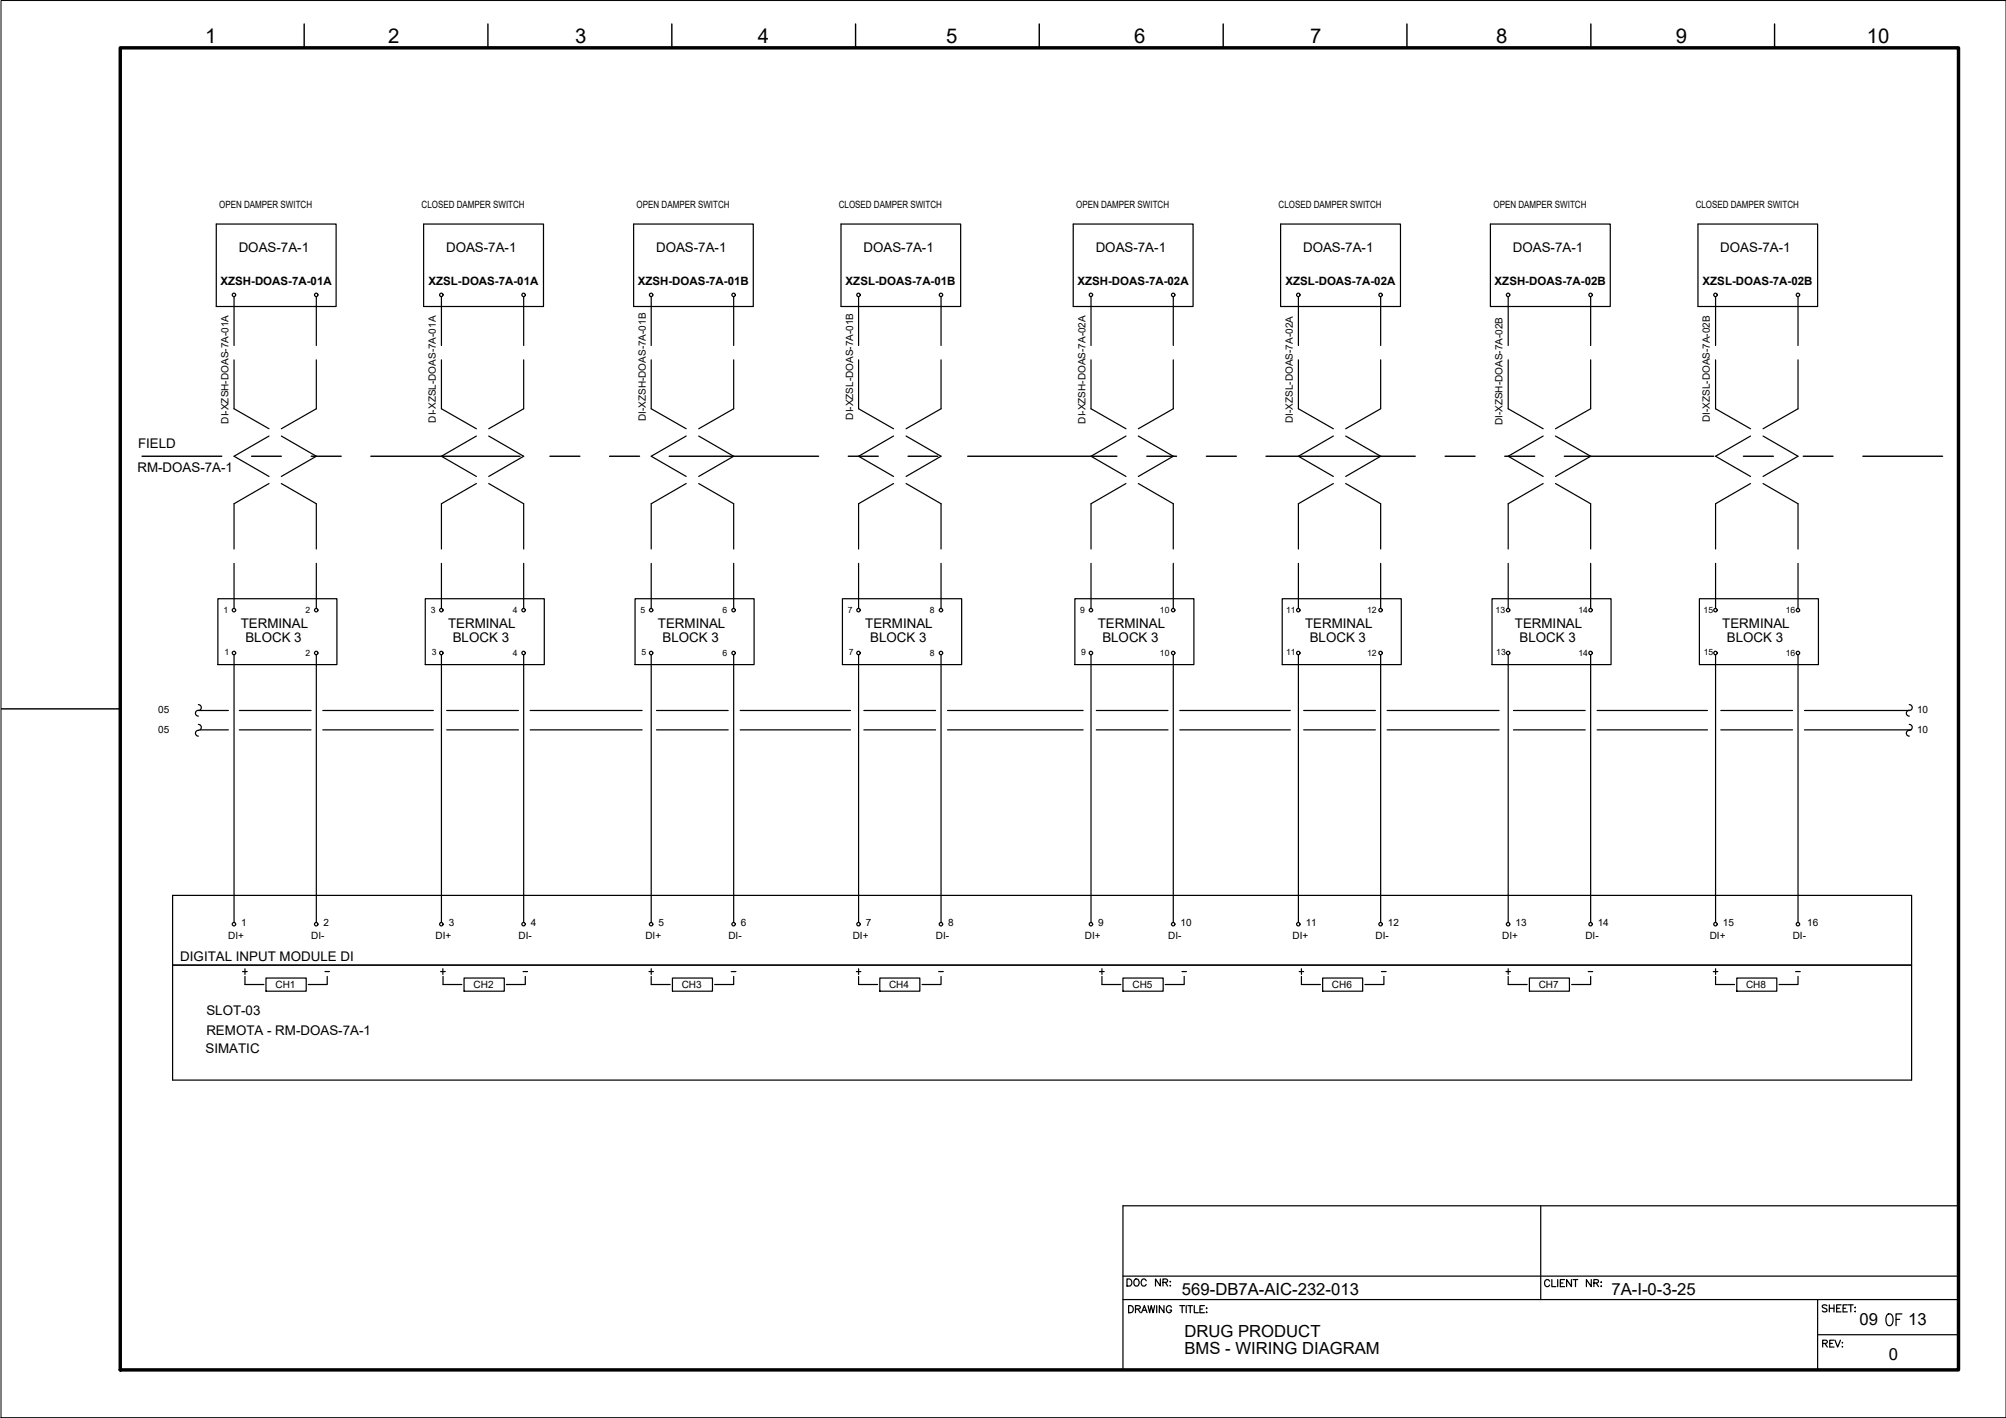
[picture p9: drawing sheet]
<svg xmlns="http://www.w3.org/2000/svg" width="420mm" height="297mm" viewBox="0 0 420 297" stroke-linecap="round" stroke-linejoin="round" font-family="sans-serif">
<!-- layer: G-TTLB-TTLB -->
<path d="M25.2 10h385v277h-385z" fill="none" stroke="#000" stroke-width=".72"/>
<!-- layer: G-TTLB-OTLN -->
<path d="M.3 297h419.8" fill="none" stroke="#000" stroke-width=".21"/>
<!-- layer: G-TTLB-INDX -->
<path d="M63.7 5v5M102.2 5v5M140.7 5v5M179.2 5v5M217.7 5v5M256.2 5v5M294.7 5v5M333.2 5v5M371.7 5v5M.3 148.5h24.9" fill="none" stroke="#000" stroke-width=".3"/>
<!-- layer: LGSP IA4$0$LG_PLOT -->
<path d="M322.7 252.6v19.6M235.2 267.3h175M235.2 272.2h175M380.7 279.6h29.5M380.7 272.2v14.8M235.2 287h175" fill="none" stroke="#000" stroke-width=".25"/>
<!-- layer: LG_PLOT -->
<g fill="none" stroke="#000" stroke-width=".25">
<path d="M410.2 252.6h-175v34.4M236.4 273.5a.79 .79 0 0 1 .9 .4 .79 .79 0 0 1-.2 1l-.7 .1zM237.8 274.2l.9-.1 .1-.2v-.3l-1-.1v1.5M238.3 274.2l.5 .8M239.1 275l.6-1.5 .5 1.5M239.3 274.5h.7M240.5 273.5l.3 1.5 .3-1.5 .4 1.5 .4-1.5M242.3 273.5v1.5M243.8 273.5v1.5l-1-1.5v1.5M245.4 273.8a.55 .55 0 0 0-.7-.3 .55 .55 0 0 0-.4 .6v.3a.53 .53 0 0 0 .5 .6 .53 .53 0 0 0 .6-.6h-.4M247.1 273.5h1M247.6 273.5v1.5"/>
<path d="M248.5 273.5v1.5M248.8 273.5h1M249.3 273.5v1.5M250.1 273.5v1.5h.9M251.3 274.2h.6M252.3 273.5h-1v1.5h1M252.6 274.1h.2zM252.6 274.9h.2zM324.6 268.4a.55 .55 0 0 0-.6-.4 .55 .55 0 0 0-.5 .6v.4a.55 .55 0 0 0 .5 .5 .55 .55 0 0 0 .6-.3M325 268v1.5h.9M326.3 268v1.5M326.8 268.8h.6"/>
<path d="M327.7 268h-.9v1.5h.9M329.1 268v1.5l-1-1.5v1.5M329.5 268h1M330 268v1.5M333.3 268v1.5l-1-1.5v1.5M333.8 268.8l.9-.1 .1-.2-.1-.3-.9-.2v1.5M334.3 268.8l.5 .7M335.3 268.6h.1zM335.3 269.4h.1zM382.7 273.5a.54 .54 0 0 0-.6-.2 .54 .54 0 0 0-.4 .4l.1 .2 .7 .3 .2 .4a.63 .63 0 0 1-1 0M383.2 273.3v1.5M383.2 274.1h.9"/>
<path d="M384.1 273.3v1.5M384.7 274.1h.6M385.6 273.3h-.9v1.5h.9M386 274.1h.6M386.9 273.3h-.9v1.5h.9M387.1 273.3h1.1M387.6 273.3v1.5M388.5 273.9h.1zM388.5 274.7h.1zM381.8 281.4l.8-.1 .1-.3-.1-.2-.8-.1v1.5M382.2 281.4l.5 .8M383.2 281.4h.6"/>
<path d="M384.1 280.7h-.9v1.5h.9M384.3 280.7l.6 1.5 .6-1.5M385.8 281.3h.2zM385.8 282.1h.2z"/>
</g>
<!-- layer: I_LIMIT_LINE -->
<g fill="none" stroke="#000" stroke-width=".3">
<path d="M29.8 95.6h16.6M52.7 95.6h6.2M65.2 95.6h6.3M77.7 95.6h31.2M115.2 95.6h6.3M127.7 95.6h6.2M140.2 95.6h31.3M177.7 95.6h6.2M190.2 95.6h6.2M202.7 95.6h31.2M240.2 95.6h6.2M252.7 95.6h6.3"/>
<path d="M265.2 95.6h31.2M302.7 95.6h6.2M315.2 95.6h6.2M327.7 95.6h31.2M365.2 95.6h6.2M377.7 95.6h6.2M390.2 95.6h16.7"/>
</g>
<!-- layer: 0 -->
<g fill="none" stroke="#000" stroke-width=".25">
<path d="M41.6 148.8h6.2M41.9 152.9h5.9M50.1 148.8h15.1M50.1 152.9h15.1M67.6 148.8h23.2M67.6 152.9h23.2M93.6 148.8h15M93.6 152.9h15M111 148.8h23.5M111 152.9h23.5M137.5 148.8h15M137.5 152.9h15"/>
<path d="M155 148.8h23.1M155 152.9h23.1M180.9 148.8h15.1M180.9 152.9h15.1M198.5 148.8h28.4M198.5 152.9h28.4M229.6 148.8h15M229.6 152.9h15M247.1 148.8h23.2M247.1 152.9h23.2M273.1 148.8h15M273.1 152.9h15"/>
<path d="M290.5 148.8h23.5M290.5 152.9h23.5M317 148.8h15M317 152.9h15M334.5 148.8h23.1M334.5 152.9h23.1M360.4 148.8h15.1M360.4 152.9h15.1M378 148.8h21.9M378 152.9h22.3M400.4 187.6v38.7"/>
</g>
<!-- layer: I_DATA -->
<g fill="none" stroke="#000" stroke-width=".25">
<path d="M45.3 46.9h25.1v17.3h-25.1zM88.7 46.9h25.1v17.3h-25.1zM132.7 46.9h25.1v17.3h-25.1zM176.1 46.9h25.1v17.3h-25.1zM224.8 46.9h25.1v17.3h-25.1zM268.2 46.9h25.1v17.3h-25.1zM312.2 46.9h25.1v17.3h-25.1zM355.6 46.9h25.1v17.3h-25.1zM45.6 125.4h25v13.8h-25zM89.1 125.4h24.9v13.8h-24.9zM133 125.4h24.9v13.8h-24.9zM176.4 125.4h25v13.8h-25z"/>
<path d="M225.1 125.4h25v13.8h-25zM268.6 125.4h24.9v13.8h-24.9zM312.5 125.4h24.9v13.8h-24.9zM355.9 125.4h25v13.8h-25zM400.4 187.6h-364.2v38.7h364.2M36.2 202.2h364.2M51.3 206.2h4M55.7 204.9h8.4v2.7h-8.4zM68.5 204.5v1.7h-3.9M92.3 203.5h1M92.8 202.9v1.2M92.8 204.5v1.7h3.9"/>
<path d="M97.2 204.9h8.4v2.7h-8.4zM110 204.5v1.7h-4M135.9 203.5h1M136.4 204.5v1.7h4M136.4 202.9v1.2M140.8 204.9h8.4v2.7h-8.4zM153.7 204.5v1.7h-4M179.8 206.2h4M184.3 204.9h8.4v2.7h-8.4zM197.1 204.5v1.7h-4M230.8 206.2h4M235.2 204.9h8.4v2.7h-8.4z"/>
<path d="M248 204.5v1.7h-3.9M272.1 203.5h1M272.6 204.5v1.7h4M272.6 202.9v1.2M277 204.9h8.4v2.7h-8.4zM289.9 204.5v1.7h-4M315.4 203.5h1M315.9 204.5v1.7h4M315.9 202.9v1.2M320.3 204.9h8.4v2.7h-8.4zM333.2 204.5v1.7h-4M358.9 203.5h.9"/>
<path d="M359.3 204.5v1.7h4M359.3 202.9v1.2M363.8 204.9h8.4v2.7h-8.4zM376.6 204.5v1.7h-4"/>
<circle cx="49" cy="61.8" r=".36"/>
<circle cx="66.2" cy="61.8" r=".36"/>
<circle cx="92.4" cy="61.8" r=".36"/>
<circle cx="109.7" cy="61.8" r=".36"/>
<circle cx="136.4" cy="61.8" r=".36"/>
<circle cx="153.6" cy="61.8" r=".36"/>
<circle cx="179.8" cy="61.8" r=".36"/>
<circle cx="197.1" cy="61.8" r=".36"/>
<circle cx="228.5" cy="61.8" r=".36"/>
<circle cx="245.7" cy="61.8" r=".36"/>
<circle cx="271.9" cy="61.8" r=".36"/>
<circle cx="289.2" cy="61.8" r=".36"/>
<circle cx="315.9" cy="61.8" r=".36"/>
<circle cx="333.1" cy="61.8" r=".36"/>
<circle cx="359.3" cy="61.8" r=".36"/>
<circle cx="376.6" cy="61.8" r=".36"/>
<circle cx="49" cy="127.8" r=".36"/>
<circle cx="49" cy="136.8" r=".36"/>
<circle cx="66.2" cy="127.8" r=".36"/>
<circle cx="66.2" cy="136.8" r=".36"/>
<circle cx="92.4" cy="127.8" r=".36"/>
<circle cx="92.4" cy="136.8" r=".36"/>
<circle cx="109.7" cy="136.8" r=".36"/>
<circle cx="109.7" cy="127.8" r=".36"/>
<circle cx="136.4" cy="127.8" r=".36"/>
<circle cx="136.4" cy="136.8" r=".36"/>
<circle cx="153.6" cy="127.8" r=".36"/>
<circle cx="153.6" cy="136.8" r=".36"/>
<circle cx="179.8" cy="127.8" r=".36"/>
<circle cx="179.8" cy="136.8" r=".36"/>
<circle cx="197.1" cy="127.8" r=".36"/>
<circle cx="197.1" cy="136.8" r=".36"/>
<circle cx="228.5" cy="136.8" r=".36"/>
<circle cx="228.5" cy="127.8" r=".36"/>
<circle cx="245.7" cy="136.8" r=".36"/>
<circle cx="245.7" cy="127.8" r=".36"/>
<circle cx="271.9" cy="127.8" r=".36"/>
<circle cx="271.9" cy="136.8" r=".36"/>
<circle cx="289.2" cy="127.8" r=".36"/>
<circle cx="289.2" cy="136.8" r=".36"/>
<circle cx="315.9" cy="136.8" r=".36"/>
<circle cx="315.9" cy="127.8" r=".36"/>
<circle cx="333.1" cy="136.8" r=".36"/>
<circle cx="333.1" cy="127.8" r=".36"/>
<circle cx="359.3" cy="127.8" r=".36"/>
<circle cx="359.3" cy="136.8" r=".36"/>
<circle cx="376.6" cy="127.8" r=".36"/>
<circle cx="376.6" cy="136.8" r=".36"/>
<circle cx="49" cy="193.6" r=".36"/>
<circle cx="66.2" cy="193.6" r=".36"/>
<circle cx="92.4" cy="193.6" r=".36"/>
<circle cx="109.7" cy="193.6" r=".36"/>
<circle cx="136.4" cy="193.6" r=".36"/>
<circle cx="153.6" cy="193.6" r=".36"/>
<circle cx="179.8" cy="193.6" r=".36"/>
<circle cx="197.1" cy="193.6" r=".36"/>
<circle cx="228.5" cy="193.6" r=".36"/>
<circle cx="245.7" cy="193.6" r=".36"/>
<circle cx="271.9" cy="193.6" r=".36"/>
<circle cx="289.2" cy="193.6" r=".36"/>
<circle cx="315.9" cy="193.6" r=".36"/>
<circle cx="333.1" cy="193.6" r=".36"/>
<circle cx="359.3" cy="193.6" r=".36"/>
<circle cx="376.6" cy="193.6" r=".36"/>
</g>
<!-- layer: I_TABS -->
<g fill="none" stroke="#000" stroke-width=".25">
<path d="M49 62.1v10.3M49 75.4v10.2l7.3 4.2M66.3 62.1v10.3M66.3 75.4v10.2l-7.4 4.2M92.5 62.1v10.3M92.5 75.4v10.2l7.3 4.2M109.7 62.1v10.3M109.7 75.4v10.2l-7.3 4.2M136.4 62.1v10.3M136.4 75.4v10.2l7.3 4.2M153.7 62.1v10.3M153.7 75.4v10.2l-7.4 4.2"/>
<path d="M179.8 62.1v10.3M179.8 75.4v10.2l7.4 4.2M197.1 62.1v10.3M197.1 75.4v10.2l-7.3 4.2M228.5 62.1v10.3M228.5 75.4v10.2l7.3 4.2M245.7 62.1v10.3M245.7 75.4v10.2l-7.3 4.2M271.9 62.1v10.3M271.9 75.4v10.2l7.4 4.2M289.2 62.1v10.3M289.2 75.4v10.2l-7.3 4.2"/>
<path d="M315.9 62.1v10.3M315.9 75.4v10.2l7.3 4.2M333.2 62.1v10.3M333.2 75.4v10.2l-7.4 4.2M359.3 62.1v10.3M359.3 75.4v10.2l7.3 4.2M376.6 62.1v10.3M376.6 75.4v10.2l-7.3 4.2M56.3 91.3l-7.3 4.3 7.3 4.2M58.9 91.3l7.4 4.3-7.4 4.2M99.8 91.3l-7.3 4.3 7.3 4.2M102.4 91.3l7.3 4.3-7.3 4.2"/>
<path d="M143.7 91.3l-7.3 4.3 7.3 4.2M146.3 91.3l7.4 4.3-7.4 4.2M187.2 91.3l-7.4 4.3 7.4 4.2M189.8 91.3l7.3 4.3-7.3 4.2M235.8 91.3l-7.3 4.3 7.3 4.2M238.4 91.3l7.3 4.3-7.3 4.2M279.3 91.3l-7.4 4.3 7.4 4.2M281.9 91.3l7.3 4.3-7.3 4.2M323.2 91.3l-7.3 4.3 7.3 4.2M325.8 91.3l7.4 4.3-7.4 4.2M366.6 91.3l-7.3 4.3 7.3 4.2M369.3 91.3l7.3 4.3-7.3 4.2"/>
<path d="M49 118v9.5M56.3 101.3l-7.3 4.2v9.5M58.9 101.3l7.4 4.2v9.5M66.3 118v9.5M92.5 118v9.5M99.8 101.3l-7.3 4.2v9.5M102.4 101.3l7.3 4.2v9.5M109.7 118v9.5M136.4 118v9.5M143.7 101.3l-7.3 4.2v9.5M146.3 101.3l7.4 4.2v9.5M153.7 118v9.5"/>
<path d="M179.8 118v9.5M187.2 101.3l-7.4 4.2v9.5M189.8 101.3l7.3 4.2v9.5M197.1 118v9.5M228.5 118v9.5M235.8 101.3l-7.3 4.2v9.5M238.4 101.3l7.3 4.2v9.5M245.7 118v9.5M271.9 118v9.5M279.3 101.3l-7.4 4.2v9.5M281.9 101.3l7.3 4.2v9.5M289.2 118v9.5"/>
<path d="M315.9 118v9.5M323.2 101.3l-7.3 4.2v9.5M325.8 101.3l7.4 4.2v9.5M333.2 118v9.5M359.3 118v9.5M366.6 101.3l-7.3 4.2v9.5M369.3 101.3l7.3 4.2v9.5M376.6 118v9.5M49 137.1v56.1M66.3 137.1v56.1M92.5 137.1v56.1M109.7 137.1v56.1"/>
<path d="M136.4 137.1v56.1M153.7 137.1v56.1M179.8 137.1v56.1M197.1 137.1v56.1M228.5 137.1v56.1M245.7 137.1v56.1M271.9 137.1v56.1M289.2 137.1v56.1M315.9 137.1v56.1M333.2 137.1v56.1M359.3 137.1v56.1M376.6 137.1v56.1"/>
<path d="M41.6 147.6a.61 .61 0 0 1 .6 .6 .61 .61 0 0 1-.6 .6M41.6 148.8a.61 .61 0 0 0-.7 .6 .61 .61 0 0 0 .7 .6M41.6 151.8a.65 .65 0 0 1 .6 .7 .65 .65 0 0 1-.9 .5 .61 .61 0 0 0-.4 .7 .61 .61 0 0 0 .7 .5M399.9 147.6a.61 .61 0 0 1 .6 .6 .61 .61 0 0 1-.6 .6M399.9 148.8a.61 .61 0 0 0-.6 .6 .61 .61 0 0 0 .6 .6M399.9 151.8a.65 .65 0 0 1 .6 .7 .65 .65 0 0 1-.8 .5 .61 .61 0 0 0-.4 .7 .61 .61 0 0 0 .6 .5"/>
</g>
<!-- layer: 0 -->
<path d="M.2 .1h420v296.9h-420z" fill="none" stroke="#000" stroke-width=".21"/>
<text font-size="5.7" x="394.1" y="279">OF</text>
<text font-size="4.4" x="235.3" y="270.6">DOC NR:</text>
<g font-size="4.3">
<text x="43" y="9">1</text>
<text x="81.3" y="9">2</text>
<text x="120.5" y="9">3</text>
<text x="158.7" y="9">4</text>
<text x="198.2" y="9">5</text>
<text x="237.5" y="9">6</text>
<text x="274.4" y="9">7</text>
<text x="313.4" y="9">8</text>
<text x="351" y="9">9</text>
<text x="391" y="9">10</text>
</g>
<g font-size="4">
<text x="49.7" y="205.3">+</text>
<text x="178.5" y="205.3">+</text>
<text x="229.3" y="205.3">+</text>
</g>
<g font-size="3.5">
<text x="247.6" y="271.2">569-DB7A-AIC-232-013</text>
<text x="337.5" y="271.3">7A-I-0-3-25</text>
<text x="248.1" y="280.1">DRUG PRODUCT</text>
<text x="389.5" y="277.6">09</text>
<text x="399.7" y="277.6">13</text>
<text x="248.1" y="283.6">BMS - WIRING DIAGRAM</text>
<text x="395.6" y="285">0</text>
</g>
<g font-size="2.8">
<text x="50" y="52.8">DOAS-7A-1</text>
<text x="93.4" y="52.8">DOAS-7A-1</text>
<text x="137.4" y="52.8">DOAS-7A-1</text>
<text x="180.8" y="52.8">DOAS-7A-1</text>
<text x="229.5" y="52.8">DOAS-7A-1</text>
<text x="272.9" y="52.8">DOAS-7A-1</text>
<text x="316.9" y="52.8">DOAS-7A-1</text>
<text x="360.3" y="52.8">DOAS-7A-1</text>
<text x="28.9" y="93.8">FIELD</text>
<text x="28.8" y="99">RM-DOAS-7A-1</text>
<text x="50.4" y="131.6">TERMINAL</text>
<text x="93.9" y="131.6">TERMINAL</text>
<text x="137.8" y="131.6">TERMINAL</text>
<text x="181.2" y="131.6">TERMINAL</text>
<text x="229.9" y="131.6">TERMINAL</text>
<text x="273.3" y="131.6">TERMINAL</text>
<text x="317.3" y="131.6">TERMINAL</text>
<text x="360.7" y="131.6">TERMINAL</text>
<text x="51.4" y="134.4">BLOCK 3</text>
<text x="94.8" y="134.4">BLOCK 3</text>
<text x="138.8" y="134.4">BLOCK 3</text>
<text x="182.2" y="134.4">BLOCK 3</text>
<text x="230.9" y="134.4">BLOCK 3</text>
<text x="274.3" y="134.4">BLOCK 3</text>
<text x="318.3" y="134.4">BLOCK 3</text>
<text x="361.7" y="134.4">BLOCK 3</text>
<text x="37.8" y="201.3">DIGITAL INPUT MODULE DI</text>
<text x="43.2" y="212.7">SLOT-03</text>
<text x="43.1" y="220.7">SIMATIC</text>
<text x="43.2" y="216.8">REMOTA - RM-DOAS-7A-1</text>
</g>
<g font-size="2.6">
<text x="67" y="204.6">-</text>
<text x="108.7" y="204.6">-</text>
<text x="152.4" y="204.6">-</text>
<text x="195.8" y="204.6">-</text>
<text x="246.6" y="204.6">-</text>
<text x="288.6" y="204.6">-</text>
<text x="331.6" y="204.6">-</text>
<text x="375.4" y="204.6">-</text>
</g>
<g font-size="2.4">
<text x="46.2" y="59.7">XZSH-DOAS-7A-01A</text>
<text x="89.7" y="59.7">XZSL-DOAS-7A-01A</text>
<text x="133.6" y="59.7">XZSH-DOAS-7A-01B</text>
<text x="177.1" y="59.7">XZSL-DOAS-7A-01B</text>
<text x="225.7" y="59.7">XZSH-DOAS-7A-02A</text>
<text x="269.2" y="59.7">XZSL-DOAS-7A-02A</text>
<text x="313.1" y="59.7">XZSH-DOAS-7A-02B</text>
<text x="356.6" y="59.7">XZSL-DOAS-7A-02B</text>
</g>
<g font-size="2.1">
<text x="45.9" y="43.6">OPEN DAMPER SWITCH</text>
<text x="88.3" y="43.6">CLOSED DAMPER SWITCH</text>
<text x="133.4" y="43.6">OPEN DAMPER SWITCH</text>
<text x="175.7" y="43.6">CLOSED DAMPER SWITCH</text>
<text x="225.4" y="43.6">OPEN DAMPER SWITCH</text>
<text x="267.8" y="43.6">CLOSED DAMPER SWITCH</text>
<text x="312.8" y="43.6">OPEN DAMPER SWITCH</text>
<text x="355.2" y="43.6">CLOSED DAMPER SWITCH</text>
<text x="47.8" y="88.7" transform="rotate(-90 47.8 88.7)">DI-XZSH-DOAS-7A-01A</text>
<text x="91.3" y="88.5" transform="rotate(-90 91.3 88.5)">DI-XZSL-DOAS-7A-01A</text>
<text x="135.3" y="88.2" transform="rotate(-90 135.3 88.2)">DI-XZSH-DOAS-7A-01B</text>
<text x="178.7" y="87.9" transform="rotate(-90 178.7 87.9)">DI-XZSL-DOAS-7A-01B</text>
<text x="227.3" y="88.8" transform="rotate(-90 227.3 88.8)">DI-XZSH-DOAS-7A-02A</text>
<text x="270.8" y="88.6" transform="rotate(-90 270.8 88.6)">DI-XZSL-DOAS-7A-02A</text>
<text x="314.7" y="89.1" transform="rotate(-90 314.7 89.1)">DI-XZSH-DOAS-7A-02B</text>
<text x="358.1" y="88.4" transform="rotate(-90 358.1 88.4)">DI-XZSL-DOAS-7A-02B</text>
<text x="33.1" y="149.3">05</text>
<text x="401.5" y="149.3">10</text>
<text x="33.1" y="153.5">05</text>
<text x="401.5" y="153.5">10</text>
<text x="47.8" y="196.6">DI+</text>
<text x="50.5" y="194">1</text>
<text x="65.2" y="196.6">DI-</text>
<text x="67.8" y="194">2</text>
<text x="91.2" y="196.6">DI+</text>
<text x="94" y="194">3</text>
<text x="108.6" y="196.6">DI-</text>
<text x="111.2" y="194">4</text>
<text x="135.2" y="196.6">DI+</text>
<text x="137.9" y="194">5</text>
<text x="152.6" y="196.6">DI-</text>
<text x="155.2" y="194">6</text>
<text x="178.6" y="196.6">DI+</text>
<text x="181.4" y="194">7</text>
<text x="196" y="196.6">DI-</text>
<text x="198.6" y="194">8</text>
<text x="227.2" y="196.6">DI+</text>
<text x="230" y="194">9</text>
<text x="244.7" y="196.6">DI-</text>
<text x="247.3" y="194">10</text>
<text x="270.7" y="196.6">DI+</text>
<text x="273.5" y="194">11</text>
<text x="288.1" y="196.6">DI-</text>
<text x="290.7" y="194">12</text>
<text x="314.7" y="196.6">DI+</text>
<text x="317.4" y="194">13</text>
<text x="332.1" y="196.6">DI-</text>
<text x="334.6" y="194">14</text>
<text x="358.1" y="196.6">DI+</text>
<text x="360.8" y="194">15</text>
<text x="375.5" y="196.6">DI-</text>
<text x="378.5" y="194">16</text>
<text x="57.7" y="207">CH1</text>
<text x="99.2" y="207">CH2</text>
<text x="142.8" y="207">CH3</text>
<text x="186.2" y="207">CH4</text>
<text x="237.2" y="207">CH5</text>
<text x="279" y="207">CH6</text>
<text x="322.3" y="207">CH7</text>
<text x="365.7" y="207">CH8</text>
</g>
<g font-size="1.8">
<text x="46.8" y="128.4">1</text>
<text x="64" y="128.4">2</text>
<text x="90.2" y="128.4">3</text>
<text x="107.4" y="128.4">4</text>
<text x="134.2" y="128.4">5</text>
<text x="151.3" y="128.4">6</text>
<text x="177.6" y="128.4">7</text>
<text x="194.8" y="128.4">8</text>
<text x="226.3" y="128.4">9</text>
<text x="243" y="128.4">10</text>
<text x="269.4" y="128.4">11</text>
<text x="286.3" y="128.4">12</text>
<text x="313.3" y="128.4">13</text>
<text x="330.6" y="128.4">14</text>
<text x="356.8" y="128.4">15</text>
<text x="374" y="128.4">16</text>
<text x="47" y="137.3">1</text>
<text x="64" y="137.3">2</text>
<text x="90.4" y="137.3">3</text>
<text x="107.4" y="137.3">4</text>
<text x="134.4" y="137.3">5</text>
<text x="151.3" y="137.3">6</text>
<text x="177.8" y="137.3">7</text>
<text x="194.8" y="137.3">8</text>
<text x="226.4" y="137.3">9</text>
<text x="243" y="137.3">10</text>
<text x="269.4" y="137.3">11</text>
<text x="286.3" y="137.3">12</text>
<text x="313.4" y="137.3">13</text>
<text x="330.6" y="137.3">14</text>
<text x="356.9" y="137.3">15</text>
<text x="374" y="137.3">16</text>
</g>
</svg>
